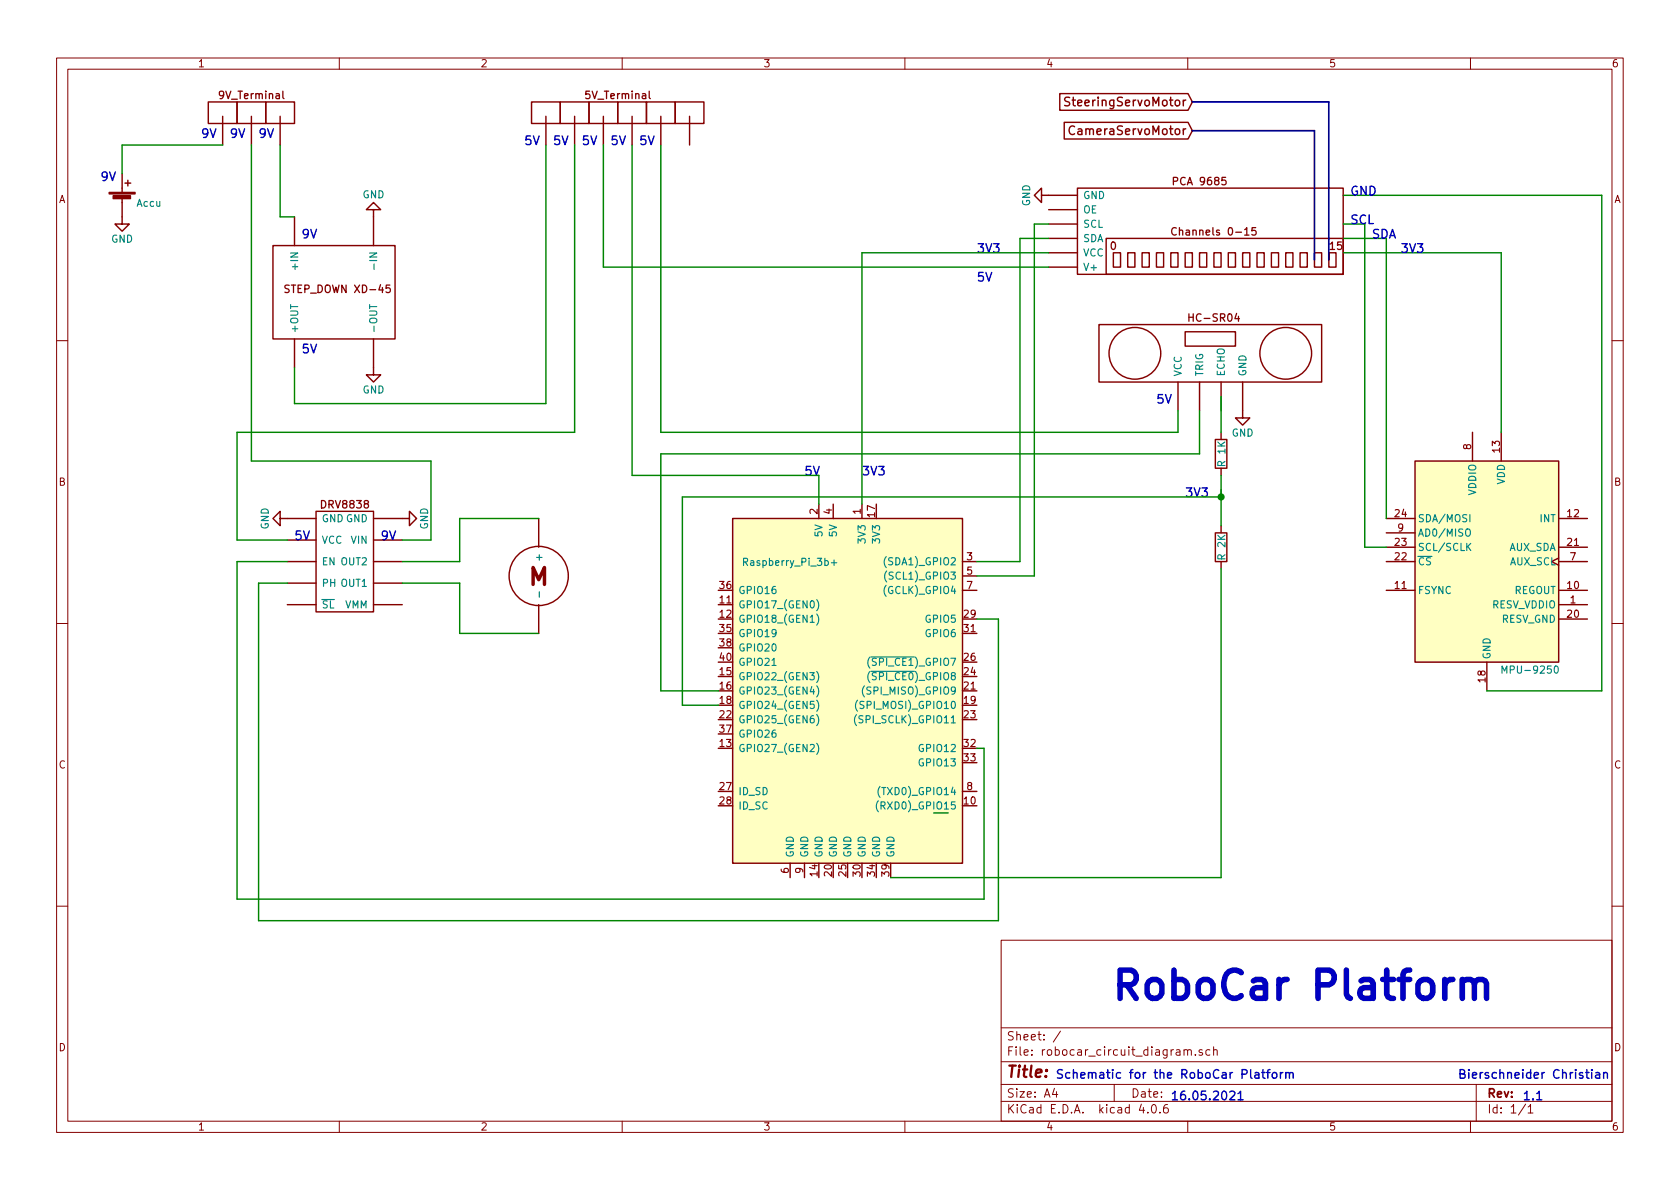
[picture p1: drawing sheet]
<svg xmlns="http://www.w3.org/2000/svg" width="297mm" height="210mm" viewBox="0 0 297 210" stroke-linecap="round" stroke-linejoin="round" font-family="sans-serif">
<g fill="none" stroke="#840000" stroke-width=".18">
<path d="M10 10.3h277v189.9h-277zM12 12.2h273v186.1h-273zM60 10.3v1.9M110 10.3v1.9M160 10.3v1.9M210 10.3v1.9M260 10.3v1.9M10 60.2h2M285 60.2h2M10 110.3h2M285 110.3h2M10 160.2h2"/>
<path d="M177 166.3h108v32h-108zM285 160.2h2M60 198.3v1.9M110 198.3v1.9M160 198.3v1.9M177 194.8h108M177 191.8h108M177 187.8h108M177 181.8h108M186.4 192.5l-.3 1h.9M186.8 193v1M187.5 182.3l-1.3 2"/>
<path d="M197 191.8v3M201.8 195.2l-.4 1.1h1M202.9 196.7v.1M203.8 195.4l.1-.1a.81 .81 0 0 1 .6 .6 .81 .81 0 0 1-.3 .8l-.1 .1a.8 .8 0 0 1-.6-.6 .8 .8 0 0 1 .3-.8zM205.1 196.7v.1M206.4 195.3a.59 .59 0 0 0-.7 .7l.1 .7 .2 .1 .5-.1 .1-.5-.2-.2-.4-.1-.3 .3M209.3 185.7l.2-.1 .4 .1 .1 .9M209.3 185.6v1M210 185.8a.36 .36 0 0 1 .3-.2 .36 .36 0 0 1 .3 .2v.8M210 198.3v1.9M211.4 186.5v.1M212.6 185.7a.37 .37 0 0 0-.6 .1l.1 .2 .5 .2v.1l-.2 .3-.4-.1"/>
<path d="M213.9 185.7l-.4-.1-.3 .3 .1 .6 .2 .1 .4-.1M214.6 185.7l.2-.1 .4 .1v.9M214.6 185.1v1.5M260 198.3v1.9M261 191.8v6.5M269.7 195.2l-1.2 2M270.2 195.8l.4-.5v1.5M270.2 196.8h.8"/>
</g>
<g fill="#ffffc2" stroke="#ffffc2" stroke-width=".18">
<path d="M129.5 91.7h40.7v60.9h-40.7z"/>
<path d="M250.2 81.5h25.4v35.6h-25.4z"/>
</g>
<g fill="none" stroke="#840000" stroke-width=".25">
<path d="M36.8 18h5.1v3.8h-5.1zM41.9 18h5.1v3.8h-5.1zM47 18h5.1v3.8h-5.1zM94 18h5.1v3.8h-5.1zM99.1 18h5v3.8h-5zM104.1 18h5.1v3.8h-5.1zM109.2 18h5.1v3.8h-5.1zM114.3 18h5.1v3.8h-5.1zM119.4 18h5.1v3.8h-5.1zM187.4 16.6h22.7l.7 1.4-.7 1.5h-22.7zM189.1 17.3a.62 .62 0 0 0-.8 0v.5l.8 .3v.5a.62 .62 0 0 1-.9 0M209.2 17.7v1"/>
<path d="M209.7 17.7l-.3 .1-.2 .2M21.6 35v4.6h1.3l-1.3 1.3-1.3-1.3h1.3M21.6 30.7v3.3M22.1 32.4h1M22.6 31.9v1M39.4 29.5h.1M39.4 20.6v5M44.4 20.6v5M49.5 20.6v5M52.1 38.3v5.1M66 37.1h1.3l-1.3-1.3-1.2 1.3h1.2v6.3M96.5 20.6v5"/>
<path d="M101.6 20.6v5M104.1 29.5h.1M106.7 20.6v5M111.8 20.6v5M116.8 20.6v5M121.9 20.6v5M184.1 34.5v-1.2l-1.2 1.2 1.2 1.3v-1.3h6.4M185.4 37.1h5.1M185.4 39.6h5.1M188.2 21.6h21.9l.7 1.5-.7 1.5h-21.9zM190 22.4a.62 .62 0 0 0-.8 0 .62 .62 0 0 0-.2 .7 .58 .58 0 0 0 .3 .6 .58 .58 0 0 0 .7-.1M190.5 33.3h47v15.2h-47z"/>
<path d="M209.7 22.8l-.3 .1-.2 .2M229.9 39.6h.1M48.3 43.4h21.5v16.5h-21.5zM52.1 59.9v5.1M66 59.9v6.4h1.3l-1.3 1.3-1.2-1.3h1.2M185.4 42.2h5.1M185.4 47.2h5.1M185.4 44.7h5.1M194.3 57.4h39.4v10.2h-39.4zM195.6 42.2h41.9v6.3h-41.9zM196.8 44.7h1.3v2.5h-1.3zM199.4 44.7h1.3v2.5h-1.3z"/>
<path d="M201.9 44.7h1.3v2.5h-1.3zM204.5 44.7h1.2v2.5h-1.2zM207 44.7h1.3v2.5h-1.3zM209.5 44.7h1.3v2.5h-1.3zM209.5 58.7h8.9v2.5h-8.9zM212.1 44.7h1.3v2.5h-1.3zM214.6 44.7h1.3v2.5h-1.3zM217.2 44.7h1.2v2.5h-1.2zM219.7 44.7h1.3v2.5h-1.3zM222.2 44.7h1.3v2.5h-1.3zM224.8 44.7h1.3v2.5h-1.3zM227.3 44.7h1.3v2.5h-1.3z"/>
<path d="M229.9 44.7h1.2v2.5h-1.2zM232.4 44.7h1.3v2.5h-1.3zM234.9 44.7h1.3v2.5h-1.3zM195.6 71.4h.1M196.8 70.1h.1M208.3 67.6v5M212.1 67.6v5M214.9 77.7h2v5.1h-2zM215.9 67.6v5M215.9 76.4v1.3M219.7 67.6v6.3h1.3l-1.3 1.3-1.3-1.3h1.3M229.9 65h.1"/>
<path d="M260.3 76.4v5.1M265.4 76.4v5.1M49.5 91.7v-1.3l-1.2 1.3 1.2 1.3v-1.3h6.4M50.8 99.3h5.1M50.8 95.5h5.1M55.9 90.4h10.1v17.8h-10.1zM66 91.7h6.4v-1.3l1.3 1.3-1.3 1.3v-1.3M66 99.3h5.1M66 95.5h5.1M95.2 91.7v5.1M129.5 91.7h40.7v60.9h-40.7zM144.8 89.1v2.6"/>
<path d="M147.3 89.1v2.6M152.4 89.1v2.6M170.2 99.3h2.5M214.9 94.2h2v5.1h-2zM215.9 82.8v1.3M215.9 93v1.2M215.9 99.3v1.3M245.1 99.3h5.1M245.1 91.7h5.1M245.1 94.2h5.1M245.1 96.8h5.1M250.2 81.5h25.4v35.6h-25.4z"/>
<path d="M275.6 98.7l-1.3 .6 1.3 .6M275.6 99.3h5.1M275.6 91.7h5.1M275.6 96.8h5.1M50.8 103.1h5.1M50.8 106.9h5.1M66 103.1h5.1M66 106.9h5.1M81.3 110.7h.1M82.5 109.5h.1M95.2 106.9v5.1M115.6 104.4h.1"/>
<path d="M170.2 101.8h2.5M170.2 104.4h2.5M245.1 104.4h5.1M262.9 117.1v5.1M275.6 104.4h5.1M275.6 106.9h5.1M275.6 109.5h5.1M170.2 139.9h2.5M139.7 152.6v2.6M142.2 152.6v2.6"/>
<circle cx="200.7" cy="62.5" r="4.6"/>
<circle cx="227.3" cy="62.5" r="4.6"/>
<circle cx="95.2" cy="101.8" r="5.2"/>
</g>
<g fill="none" stroke="#008484" stroke-width=".2">
<path d="M65.4 53.9v.7M66.1 46.7v.9M131.5 99.4l.6-.1v-.5l-.6-.1v1.3M147 99.5h1M147.5 99v1M156.7 98.4a1.51 1.51 0 0 0 0 2M259.2 93.7l.2-.2 .4 .1a.83 .83 0 0 1-.1 1.2 .44 .44 0 0 1-.6-.4zM259.5 96.6l.5 .8M259.9 91v1.3M260 96.1l-.7 .7M95.4 104.6v1M144.4 106a1.51 1.51 0 0 1 0 2"/>
<path d="M144.4 108.6a1.51 1.51 0 0 1 0 1.9M144.4 118.7a1.51 1.51 0 0 1 0 2M153.8 118.7a1.51 1.51 0 0 0 0 2M153.8 116.2a1.51 1.51 0 0 0 0 2M154 118.7h7.7M154 116.2h7.7M156.8 101a1.51 1.51 0 0 0 0 1.9M265.6 119v-1.2l.4 .9 .4-.9v1.2M274.9 117.9l.2-.1a.67 .67 0 0 1 .4 .6 .67 .67 0 0 1-.4 .6l-.2-.1-.1-.3zM144.4 126.4a1.51 1.51 0 0 1 0 1.9M144.4 131.4a1.51 1.51 0 0 1 0 2M144.4 121.3a1.51 1.51 0 0 1 0 1.9"/>
<path d="M144.4 123.8a1.51 1.51 0 0 1 0 2M151.4 126.4a1.51 1.51 0 0 0 0 1.9M151.6 123.8a1.51 1.51 0 0 0 0 2M152.8 121.3a1.51 1.51 0 0 0 0 1.9M155.6 139.1a1.51 1.51 0 0 0 0 1.9M155.3 141.6a1.51 1.51 0 0 0 0 2"/>
</g>
<path d="M50 16.1v1.1l.2 .2M114.8 16.1v1.1l.2 .2M51.1 50.5h-.7v.4l.6 .2 .1 .4-.2 .2h-.5M68.9 50.4h-.6l-.1 .6 .6-.1 .2 .2v.4l-.2 .2-.6-.1M208 40.4a.64 .64 0 0 0-.9 .4 .64 .64 0 0 0 .6 .8l.3-.2M218.6 55.4l-.3 1h.9M222 40.3h-.6l-.1 .6 .2-.2 .5 .1 .1 .5-.3 .3-.5-.2" fill="none" stroke="#840000" stroke-width=".23"/>
<g fill="#840000" stroke="#840000" stroke-width=".25">
<path d="M19.3 34h4.6v.3h-4.6z"/>
<path d="M20 34.6h3.1v.5h-3.1z"/>
</g>
<g fill="none" stroke="#0000c2" stroke-width=".25">
<path d="M217.4 193.1l.3-.1h.3l.3 .1v.3v.2l-.9 .9h.9M218.9 193.4l.5-.4v1.5M218.9 194.5h.9M221.9 189.7h.6l.1 1M222.6 190l-.5 .1a.3 .3 0 0 0-.3 .3 .3 .3 0 0 0 .3 .3l.5-.1M223.1 189.7h.6M223.3 189.1v1.4l.4 .2M224 189.7h.5M224.5 189.1l-.3 .1v.2v1.3M225 189.8l.2-.1 .5 .1 .1 .6-.2 .2-.4 .1-.2-.2zM226.4 189.7v1M226.8 189.7h-.3l-.1 .3"/>
<path d="M227.3 189.8l.1-.1a.36 .36 0 0 1 .6 .2v.8M227.3 189.7v1M228 189.9a.35 .35 0 0 1 .3-.3 .35 .35 0 0 1 .4 .3v.8M271.7 194.5h.9M280.4 189.7h.5M280.6 189.1v1.4l.3 .2M281.4 189.1v.2M281.4 189.7v1M282.2 189.7h.6v1M282.8 190l-.5 .1a.3 .3 0 0 0-.2 .3 .3 .3 0 0 0 .2 .3l.5-.1M283.5 189.8l.1-.1a.36 .36 0 0 1 .6 .2v.8M283.5 189.7v1"/>
</g>
<path d="M258.5 173.7a1.23 1.23 0 0 1 2.2 .2v2.6M258.5 173.2v3.3M260.7 173.9l.2-.4 .5-.3h.7l.5 .3 .2 .4v2.6" fill="none" stroke="#0000c2" stroke-width=".99"/>
<g fill="none" stroke="#008400" stroke-width=".25">
<path d="M39.4 25.6h-17.8v5.1M44.4 25.6v55.9h31.8v14h-5.1M49.5 25.6v12.7h2.6M96.5 25.6v45.8h-44.4v-6.4M101.6 25.6v50.8h-59.7v19.1h8.9M106.7 25.6v21.6h78.7M111.8 25.6v58.5h33v5M116.8 25.6v50.8h91.5v-3.8M185.4 39.6h-2.5v62.2h-10.2M237.5 39.6h3.8v57.2h3.8M237.5 34.5h45.7v87.7h-20.3M185.4 42.2h-5.1v57.1h-7.6"/>
<path d="M185.4 44.7h-33v44.4M237.5 42.2h7.6v49.5M237.5 44.7h27.9v31.7M212.1 72.6v7.7h-95.3v41.9h10.2M215.9 70.1v6.3M50.8 99.3h-8.9v59.7h132.1v-26.7h-1.3M95.2 91.7h-13.9v7.6h-10.2M215.9 84.1v8.9M215.9 87.9h-95.3v36.8h6.4M50.8 103.1h-5.1v59.7h130.8v-53.3h-3.8M71.1 103.1h10.2v8.9h13.9M215.9 100.6v54.6h-58.4"/>
</g>
<circle cx="215.9" cy="87.9" r=".51" fill="#008400" stroke="#008400" stroke-width=".25"/>
<path d="M210.8 18h24.1v28M210.8 23.1h21.6v22.9" fill="none" stroke="#000084" stroke-width=".3"/>
<text font-size="7" fill="#0000c2" x="196.8" y="176.8">RoboCar Platform</text>
<text font-size="4.2" fill="#840000" x="93.5" y="103.5">M</text>
<text font-size="2.8" fill="#840000" x="178" y="190.5">Title:</text>
<g font-size="2.1" fill="#840000">
<text x="189.5" y="18.8">SteeringServoMotor</text>
<text x="190.2" y="23.9">CameraServoMotor</text>
<text x="178" y="184">Sheet: /</text>
<text x="178" y="186.7">File: robocar_circuit_diagram.sch</text>
<text x="178" y="196.9">KiCad E.D.A. kicad 4.0.6</text>
<text x="178" y="194.1">Size: A4</text>
<text x="200" y="194.1">Date:</text>
<text x="263" y="194.1">Rev:</text>
<text x="263" y="196.9">Id: 1/1</text>
</g>
<g font-size="2.1" fill="#0000c2">
<text x="35.6" y="24.4">9V</text>
<text x="40.6" y="24.4">9V</text>
<text x="45.7" y="24.4">9V</text>
<text x="92.7" y="25.6">5V</text>
<text x="97.8" y="25.6">5V</text>
<text x="102.9" y="25.6">5V</text>
<text x="107.9" y="25.6">5V</text>
<text x="113" y="25.6">5V</text>
<text x="17.8" y="32">9V</text>
<text x="238.8" y="34.5">GND</text>
<text x="238.8" y="39.6">SCL</text>
<text x="53.3" y="42.2">9V</text>
<text x="172.7" y="44.7">3V3</text>
<text x="242.6" y="42.2">SDA</text>
<text x="247.6" y="44.7">3V3</text>
<text x="172.7" y="49.8">5V</text>
<text x="53.3" y="62.5">5V</text>
<text x="204.5" y="71.4">5V</text>
<text x="142.2" y="84.1">5V</text>
<text x="152.4" y="84.1">3V3</text>
<text x="209.5" y="87.9">3V3</text>
<text x="52.1" y="95.5">5V</text>
<text x="67.3" y="95.5">9V</text>
<text x="186.7" y="190.7">Schematic for the RoboCar Platform</text>
<text x="257.8" y="190.7">Bierschneider Christian</text>
<text x="207" y="194.6">16.05.2021</text>
<text x="269.2" y="194.6">1.1</text>
</g>
<g font-size="1.8" fill="#840000">
<text x="35" y="11.9">1</text>
<text x="85" y="11.9">2</text>
<text x="135" y="11.9">3</text>
<text x="185" y="11.9">4</text>
<text x="235" y="11.9">5</text>
<text x="285" y="11.9">6</text>
<text x="39" y="17.5">9V_Terminal</text>
<text x="103.8" y="17.5">5V_Terminal</text>
<text x="10.4" y="35.9">A</text>
<text x="207.8" y="32.7">PCA 9685</text>
<text x="285.4" y="35.9">A</text>
<text x="208.4" y="41.6">Channels 0-15</text>
<text x="196.3" y="44.2">0</text>
<text x="235.2" y="44.2">15</text>
<text x="51" y="51.8">STEP_DOWN XD-45</text>
<text x="210.7" y="56.9">HC-SR04</text>
<text x="260.1" y="79.5" transform="rotate(-90 260.1 79.5)">8</text>
<text x="265.2" y="80" transform="rotate(-90 265.2 80)">13</text>
<text x="10.4" y="85.9">B</text>
<text x="57" y="89.9">DRV8838</text>
<text x="285.4" y="85.9">B</text>
<text x="144.5" y="90.9" transform="rotate(-90 144.5 90.9)">2</text>
<text x="147.1" y="90.9" transform="rotate(-90 147.1 90.9)">4</text>
<text x="152.1" y="90.9" transform="rotate(-90 152.1 90.9)">1</text>
<text x="154.7" y="91.4" transform="rotate(-90 154.7 91.4)">17</text>
<text x="246.7" y="91.4">24</text>
<text x="247.2" y="94">9</text>
<text x="277.2" y="91.4">12</text>
<text x="171" y="99.1">3</text>
<text x="171" y="101.6">5</text>
<text x="246.7" y="99.1">22</text>
<text x="246.7" y="96.5">23</text>
<text x="277.2" y="96.5">21</text>
<text x="277.6" y="99.1">7</text>
<text x="127.3" y="106.7">11</text>
<text x="127.3" y="104.1">36</text>
<text x="171" y="104.1">7</text>
<text x="246.7" y="104.1">11</text>
<text x="277.2" y="104.1">10</text>
<text x="277.6" y="106.7">1</text>
<text x="127.3" y="109.2">12</text>
<text x="127.3" y="111.8">35</text>
<text x="170.5" y="111.8">31</text>
<text x="170.5" y="109.2">29</text>
<text x="277.2" y="109.2">20</text>
<text x="127.3" y="116.8">40</text>
<text x="127.3" y="119.4">15</text>
<text x="127.3" y="114.3">38</text>
<text x="170.5" y="119.4">24</text>
<text x="170.5" y="116.8">26</text>
<text x="127.3" y="121.9">16</text>
<text x="127.3" y="124.5">18</text>
<text x="170.5" y="121.9">21</text>
<text x="170.5" y="124.5">19</text>
<text x="262.6" y="120.6" transform="rotate(-90 262.6 120.6)">18</text>
<text x="127.3" y="127">22</text>
<text x="127.3" y="129.5">37</text>
<text x="170.5" y="127">23</text>
<text x="10.4" y="135.9">C</text>
<text x="127.3" y="132.1">13</text>
<text x="170.5" y="132.1">32</text>
<text x="170.5" y="134.6">33</text>
<text x="285.4" y="135.9">C</text>
<text x="127.3" y="139.7">27</text>
<text x="127.3" y="142.2">28</text>
<text x="170.5" y="142.2">10</text>
<text x="171" y="139.7">8</text>
<text x="139.4" y="154.4" transform="rotate(-90 139.4 154.4)">6</text>
<text x="142" y="154.4" transform="rotate(-90 142 154.4)">9</text>
<text x="144.5" y="154.9" transform="rotate(-90 144.5 154.9)">14</text>
<text x="147.1" y="154.9" transform="rotate(-90 147.1 154.9)">20</text>
<text x="149.6" y="154.9" transform="rotate(-90 149.6 154.9)">25</text>
<text x="152.1" y="154.9" transform="rotate(-90 152.1 154.9)">30</text>
<text x="154.7" y="154.9" transform="rotate(-90 154.7 154.9)">34</text>
<text x="157.2" y="154.9" transform="rotate(-90 157.2 154.9)">39</text>
<text x="10.4" y="185.9">D</text>
<text x="285.4" y="185.9">D</text>
<text x="35" y="199.9">1</text>
<text x="85" y="199.9">2</text>
<text x="135" y="199.9">3</text>
<text x="185" y="199.9">4</text>
<text x="235" y="199.9">5</text>
<text x="285" y="199.9">6</text>
</g>
<g font-size="1.8" fill="#008484">
<text x="64.1" y="35">GND</text>
<text x="191.5" y="35.2">GND</text>
<text x="24.2" y="36.5">Accu</text>
<text x="182.1" y="36.5" transform="rotate(-90 182.1 36.5)">GND</text>
<text x="191.5" y="37.7">OE</text>
<text x="191.5" y="40.3">SCL</text>
<text x="19.6" y="42.9">GND</text>
<text x="52.7" y="47.2" transform="rotate(-90 52.7 47.2)">+IN</text>
<text x="66.7" y="46.8" transform="rotate(-90 66.7 46.8)">-IN</text>
<text x="191.5" y="42.8">SDA</text>
<text x="191.5" y="47.9">V+</text>
<text x="191.5" y="45.3">VCC</text>
<text x="52.7" y="58.9" transform="rotate(-90 52.7 58.9)">+OUT</text>
<text x="66.7" y="58.9" transform="rotate(-90 66.7 58.9)">-OUT</text>
<text x="64.1" y="69.6">GND</text>
<text x="208.9" y="66.5" transform="rotate(-90 208.9 66.5)">VCC</text>
<text x="212.7" y="66.5" transform="rotate(-90 212.7 66.5)">TRIG</text>
<text x="216.5" y="66.5" transform="rotate(-90 216.5 66.5)">ECHO</text>
<text x="220.3" y="66.5" transform="rotate(-90 220.3 66.5)">GND</text>
<text x="217.8" y="77.2">GND</text>
<text x="216.6" y="82.3" transform="rotate(-90 216.6 82.3)">R 1K</text>
<text x="261" y="87.6" transform="rotate(-90 261 87.6)">VDDIO</text>
<text x="266.1" y="85.8" transform="rotate(-90 266.1 85.8)">VDD</text>
<text x="47.5" y="93.6" transform="rotate(-90 47.5 93.6)">GND</text>
<text x="56.9" y="92.3">GNDGND</text>
<text x="75.7" y="93.6" transform="rotate(-90 75.7 93.6)">GND</text>
<text x="145.4" y="94.9" transform="rotate(-90 145.4 94.9)">5V</text>
<text x="148" y="94.9" transform="rotate(-90 148 94.9)">5V</text>
<text x="153" y="95.9" transform="rotate(-90 153 95.9)">3V3</text>
<text x="155.6" y="95.9" transform="rotate(-90 155.6 95.9)">3V3</text>
<text x="250.7" y="94.9">AD0/MISO</text>
<text x="250.7" y="92.3">SDA/MOSI</text>
<text x="272.2" y="92.3">INT</text>
<text x="56.9" y="99.9">EN OUT2</text>
<text x="56.9" y="96.1">VCC</text>
<text x="62.1" y="96.1">VIN</text>
<text x="95.9" y="98.8" transform="rotate(-90 95.9 98.8)">+</text>
<text x="132" y="100">Raspberry_Pi_3b+</text>
<text x="156.9" y="99.9">(SDA1)_GPIO2</text>
<text x="216.6" y="98.8" transform="rotate(-90 216.6 98.8)">R 2K</text>
<text x="250.7" y="99.9">CS</text>
<text x="250.7" y="97.4">SCL/SCLK</text>
<text x="266.6" y="97.4">AUX_SDA</text>
<text x="266.8" y="99.9">AUX_SCL</text>
<text x="56.9" y="103.8">PH OUT1</text>
<text x="56.9" y="107.6">SL</text>
<text x="60.9" y="107.6">VMM</text>
<text x="130.6" y="107.6">GPIO17_(GEN0)</text>
<text x="130.6" y="105">GPIO16</text>
<text x="156.6" y="105">(GCLK)_GPIO4</text>
<text x="157.1" y="102.5">(SCL1)_GPIO3</text>
<text x="250.7" y="105">FSYNC</text>
<text x="263.7" y="107.6">RESV_VDDIO</text>
<text x="267.5" y="105">REGOUT</text>
<text x="130.6" y="110.1">GPIO18_(GEN1)</text>
<text x="130.6" y="112.6">GPIO19</text>
<text x="163.8" y="112.6">GPIO6</text>
<text x="163.8" y="110.1">GPIO5</text>
<text x="265.4" y="110.1">RESV_GND</text>
<text x="130.6" y="117.7">GPIO21</text>
<text x="130.6" y="115.2">GPIO20</text>
<text x="154.3" y="117.7">(SPI_CE1)_GPIO7</text>
<text x="263.5" y="116.6" transform="rotate(-90 263.5 116.6)">GND</text>
<text x="266.3" y="119.1">MPU-9250</text>
<text x="130.6" y="120.3">GPIO22_(GEN3)</text>
<text x="130.6" y="122.8">GPIO23_(GEN4)</text>
<text x="130.6" y="125.3">GPIO24_(GEN5)</text>
<text x="152.2" y="125.3">(SPI_MOSI)_GPIO10</text>
<text x="153.2" y="122.8">(SPI_MISO)_GPIO9</text>
<text x="154.3" y="120.3">(SPI_CE0)_GPIO8</text>
<text x="130.6" y="127.9">GPIO25_(GEN6)</text>
<text x="130.6" y="130.4">GPIO26</text>
<text x="152" y="127.9">(SPI_SCLK)_GPIO11</text>
<text x="130.6" y="133">GPIO27_(GEN2)</text>
<text x="162.8" y="133">GPIO12</text>
<text x="162.8" y="135.5">GPIO13</text>
<text x="130.6" y="140.6">ID_SD</text>
<text x="130.6" y="143.1">ID_SC</text>
<text x="156.1" y="140.6">(TXD0)_GPIO14</text>
<text x="140.3" y="151.6" transform="rotate(-90 140.3 151.6)">GND</text>
<text x="142.9" y="151.6" transform="rotate(-90 142.9 151.6)">GND</text>
<text x="145.4" y="151.6" transform="rotate(-90 145.4 151.6)">GND</text>
<text x="148" y="151.6" transform="rotate(-90 148 151.6)">GND</text>
<text x="150.5" y="151.6" transform="rotate(-90 150.5 151.6)">GND</text>
<text x="153" y="151.6" transform="rotate(-90 153 151.6)">GND</text>
<text x="155.6" y="151.6" transform="rotate(-90 155.6 151.6)">GND</text>
<text x="158.1" y="151.6" transform="rotate(-90 158.1 151.6)">GND</text>
</g>
<text font-size="1.8" fill="#008400" x="155.9" y="143.1">(RXD0)_GPIO15</text>
</svg>
